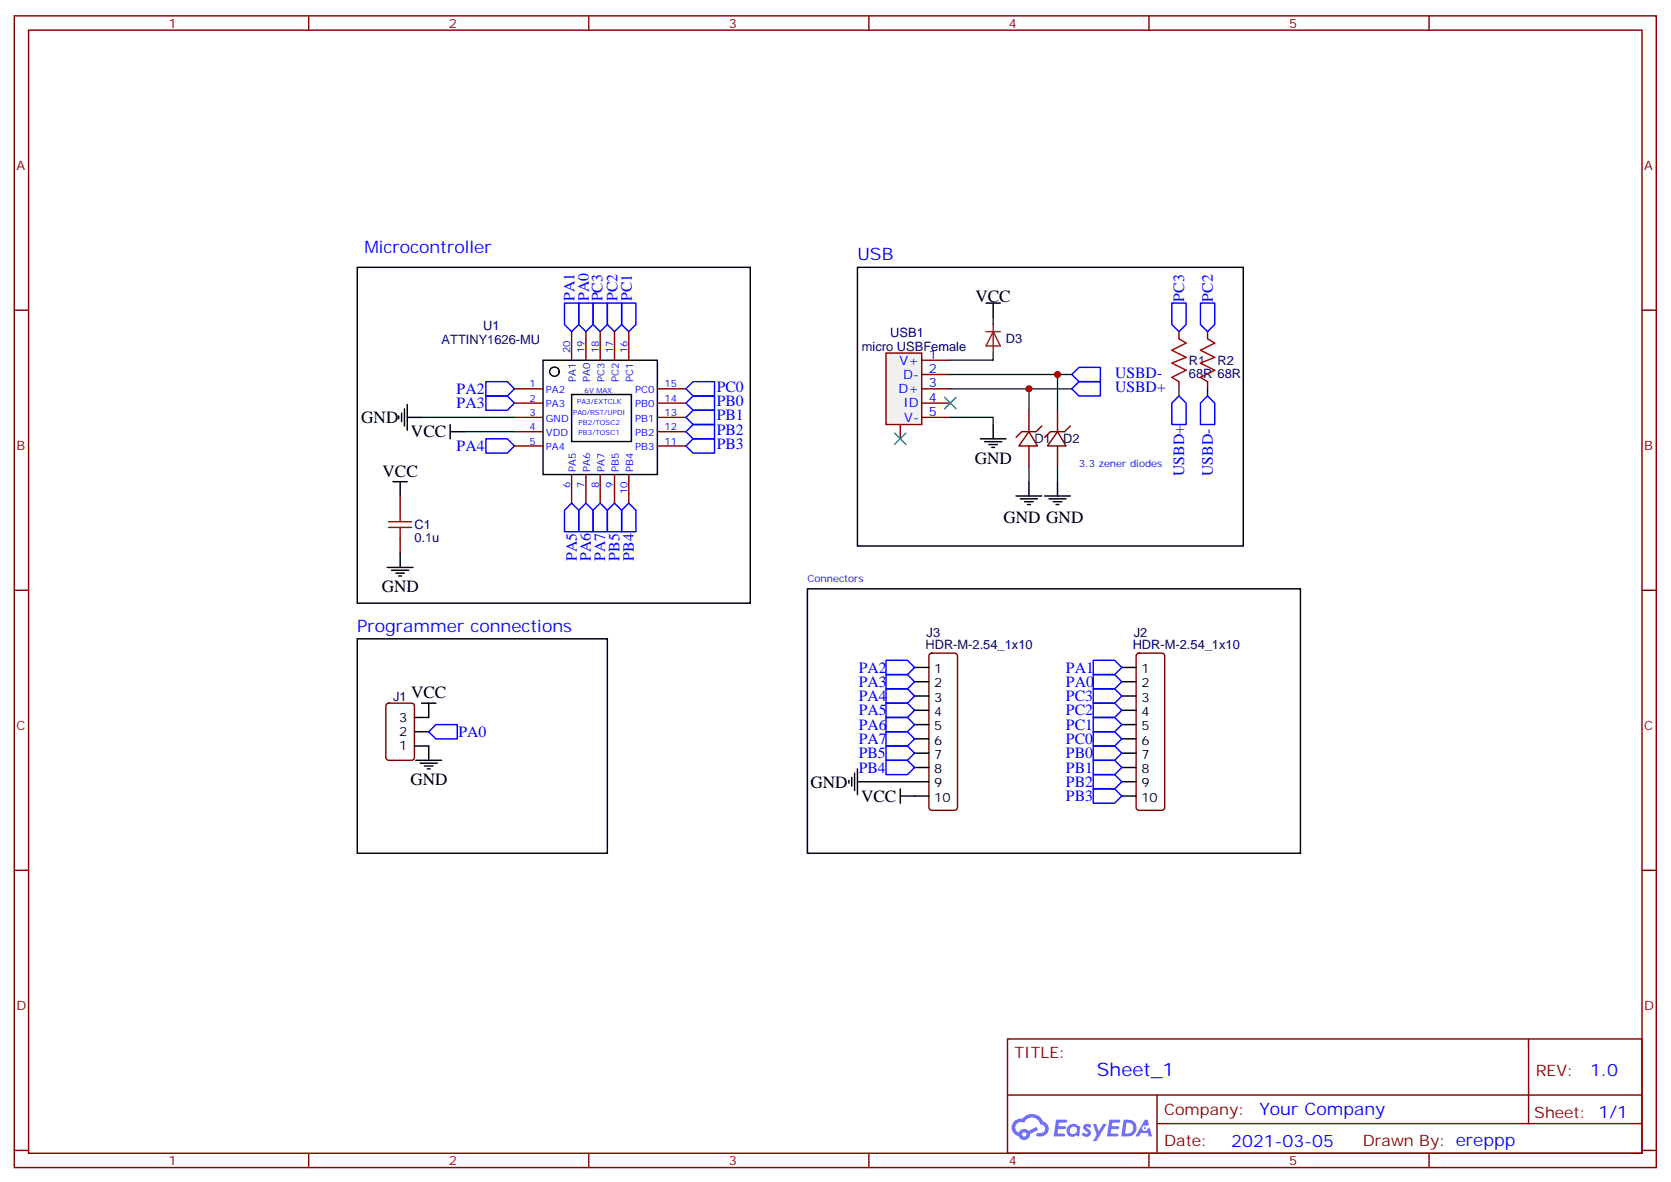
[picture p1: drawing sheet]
<svg xmlns="http://www.w3.org/2000/svg" width="413mm" height="292mm" viewBox="0 0 413 292" stroke-linecap="round" stroke-linejoin="round" font-family="sans-serif">
<g fill="none" stroke="#870000" stroke-width=".35">
<path d="M3.5 3.9h405.4v284.4h-405.4zM7.1 7.4h398.2v277.3h-398.2zM76.2 3.9v3.5M145.3 3.9v3.5M214.5 3.9v3.5M283.6 3.9v3.5M352.8 3.9v3.5M3.5 76.6h3.6M405.3 76.6h3.6M3.5 145.7h3.6M405.3 145.7h3.6M3.5 214.9h3.6"/>
<path d="M405.3 214.9h3.6M248.7 256.5h156.6v28.2h-156.6zM377.3 256.5v20.9M248.7 270.4h156.5M285.6 277.4h119.6M285.6 270.4v14.1M3.5 284h3.6M76.2 284.7v3.6M145.3 284.7v3.6M214.5 284.7v3.6M283.6 284.7v3.6M352.8 284.7v3.6"/>
<path d="M405.3 284h3.6"/>
</g>
<g fill="#5487ff">
<path d="M267.7 277.7a1.22 1.22 0 0 1 1.7 .2l-.4 .6a.47 .47 0 0 0-.3-.4 .47 .47 0 0 0-.5 .2v.1a1.3 1.3 0 0 1 1 1.8 1.39 1.39 0 0 1-2.2-.1l.5-.6 .7 .5a.29 .29 0 0 0 .3-.3 .29 .29 0 0 0-.2-.3 1.04 1.04 0 0 1-.6-1.7z"/>
<path d="M260.7 276.4h2.4a.37 .37 0 0 1 .3 .4 .37 .37 0 0 1-.3 .4h-1.7l-.1 .8h1.5l.3 .4-.3 .4h-1.6l-.2 1.1h1.6a.36 .36 0 0 1 .3 .3 .36 .36 0 0 1-.3 .4h-2.5z"/>
<path d="M273.8 276.4h2.4a.37 .37 0 0 1 .4 .4 .37 .37 0 0 1-.4 .4h-1.6l-.2 .8h1.6l.3 .4-.4 .4h-1.6l-.1 1.1h1.5a.36 .36 0 0 1 .4 .3 .36 .36 0 0 1-.4 .4h-2.4z"/>
<path d="M282.6 276.4h.7l.3 1.3-.6 .3a.69 .69 0 0 0-1 .3 .69 .69 0 0 0 .4 .9 .69 .69 0 0 0 .9-.6l.5-.2 .6 2.2h-.8l-.2-.9h-1.8l-.5 .9h-.8z"/>
<path d="M269.8 277.5h.8l.6 1.8 1.1-1.8h.9l-2.6 4.2h-.8l.9-1.5z"/>
<path d="M277.4 276.4l-.6 4.2h1.3a2.11 2.11 0 0 0 2.5-2.1 2.11 2.11 0 0 0-2.5-2.1zM278.1 277.2a1.39 1.39 0 0 1 1.7 1.4 1.39 1.39 0 0 1-1.8 1.3h-.3z"/>
<path d="M263.7 278.1a1.47 1.47 0 0 0-.1 2.1 1.47 1.47 0 0 0 2.1 .1l.7 .3 .3-2.3-.2-.3h-.4a1.49 1.49 0 0 0-2.4 .1zM264.4 278.4a.92 .92 0 0 1 1.5 .5 .92 .92 0 0 1-1.3 1.1 .9 .9 0 0 1-.2-1.6z"/>
<path d="M250.4 276.8a2.18 2.18 0 0 0 1.1 3.7 1.44 1.44 0 0 0 1.6 .9 1.44 1.44 0 0 0 1.2-1.4l2-1-.5-.8-1.9 1a1.47 1.47 0 0 0-2.4 .4 1.39 1.39 0 0 1-.7-1.9 1.39 1.39 0 0 1 2-.5 2.12 2.12 0 0 1 2.2-1.3 2.12 2.12 0 0 1 1.9 1.7 1.07 1.07 0 0 1 1.1 1 1.07 1.07 0 0 1-1 1.1h-.7a.43 .43 0 0 0-.5 .4 .43 .43 0 0 0 .4 .5 1.98 1.98 0 0 0 2.5-1.2 1.98 1.98 0 0 0-1.2-2.6 2.98 2.98 0 0 0-5.1-.6l-1.1 .1zM252.3 280.1a.55 .55 0 0 1 1.1 0 .55 .55 0 0 1-1.1 0z"/>
<circle cx="282.6" cy="278.5" r=".26"/>
</g>
<path d="M96 128.8h5.6M96 130.2h5.6M98.8 126v2.8M98.8 130.2v2.8" fill="none" stroke="#a10000" stroke-width=".35"/>
<path d="M98.8 122.4v3.6M98.8 133v3.6" fill="none" stroke="#870000" stroke-width=".35"/>
<path d="M88.2 66h97v82.9h-97zM97 118.9h3.5M98.8 118.9v3.5M98.8 136.6v3.5M95.6 140.1h6.4M96.7 140.8h4.2M97.7 141.5h2.1M98.4 142.2h.7" fill="none" stroke="#000" stroke-width=".35"/>
<g fill="none" stroke="#00f" stroke-width=".35">
<path d="M139.3 74.8h3.6v5.3l-1.8 1.8-1.8-1.8zM142.9 74.8h3.5v5.3l-1.8 1.8-1.7-1.8zM146.4 74.8h3.5v5.3l-1.7 1.8-1.8-1.8zM149.9 74.8h3.6v5.3l-1.8 1.8-1.8-1.8zM153.5 74.8h3.5v5.3l-1.8 1.8-1.7-1.8zM119.9 97.8h5.3l1.8 1.7-1.8 1.8h-5.3zM119.9 94.2h5.3l1.8 1.8-1.8 1.8h-5.3zM169.3 96l1.8-1.8h5.3v3.6h-5.3zM169.3 99.5l1.8-1.7h5.3v3.5h-5.3zM119.9 108.3h5.3l1.8 1.8-1.8 1.8h-5.3zM169.3 103l1.8-1.7h5.3v3.5h-5.3zM169.3 106.6l1.8-1.8h5.3v3.5h-5.3z"/>
<path d="M169.3 110.1l1.8-1.8h5.3v3.6h-5.3zM141.1 124.2l1.8 1.8v5.3h-3.6v-5.3zM144.6 124.2l1.8 1.8v5.3h-3.5v-5.3zM148.2 124.2l1.7 1.8v5.3h-3.5v-5.3zM151.7 124.2l1.8 1.8v5.3h-3.6v-5.3zM155.2 124.2l1.8 1.8v5.3h-3.5v-5.3z"/>
</g>
<path d="M218.7 87.2h8.8v17.6h-8.8z" fill="#f0f0f0" stroke="#870000" stroke-width=".35"/>
<g fill="none" stroke="#870000" stroke-width=".35">
<path d="M127 96h7.1M127 99.5h7.1M141.1 81.9v7M144.6 81.9v7M148.2 81.9v7M151.7 81.9v7M155.2 81.9v7M162.3 96h7M162.3 99.5h7M227.5 88.9h7.1M227.5 92.5h7.1M227.5 96h7.1"/>
<path d="M227.5 99.5h7.1M291 81.9v1.7M291 94.2v1.8M298.1 81.9v1.7M298.1 94.2v1.8M127 103h7.1M127 106.6h7.1M127 110.1h7.1M141.1 117.2v7M144.6 117.2v7M148.2 117.2v7M151.7 117.2v7"/>
<path d="M155.2 117.2v7M162.3 103h7M162.3 106.6h7M162.3 110.1h7M222.2 104.8v3.5M227.5 103h7.1M254 106.6l2.1 3.5h-4.6zM254 101.3v5.3M254 110.1v5.3M257.2 105.2l-1.4 1.4h-3.6l-1.4 1.4M261.1 106.6l2.1 3.5h-4.6zM261.1 101.3v5.3"/>
<path d="M261.1 110.1v5.3M264.2 105.2l-1.4 1.4h-3.5l-1.4 1.4M95.5 173.8l.5-.2h5.6a.71 .71 0 0 1 .7 .7v12.7a.76 .76 0 0 1-.7 .7h-5.6a.76 .76 0 0 1-.8-.7v-12.7zM229.5 161.5l.5-.2h5.7a.71 .71 0 0 1 .7 .7v37.4a.76 .76 0 0 1-.7 .7h-5.7a.76 .76 0 0 1-.7-.7v-37.4zM280.7 161.5l.5-.2h5.6a.71 .71 0 0 1 .7 .7v37.4a.76 .76 0 0 1-.7 .7h-5.6a.76 .76 0 0 1-.7-.7v-37.4z"/>
</g>
<path d="M233.2 98.1l2.8 2.8M236 98.1l-2.8 2.8M220.8 106.9l2.9 2.8M223.7 106.9l-2.9 2.8" fill="none" stroke="#3c3" stroke-width=".35"/>
<g fill="none" stroke="#000" stroke-width=".35">
<path d="M211.7 66h95.2v68.8h-95.2zM243.4 74.8h3.5M245.2 74.8v3.6M100.5 99.9v6.3M134.1 88.9h28.2v28.3h-28.2zM141.1 97.4h14.8v11.6h-14.8zM98.4 102.7v.7M99.1 102v2.1M99.8 100.9v4.3M100.5 103h3.6M111.1 106.6h3.6M111.1 104.8v3.5"/>
<path d="M242 108.3h6.4M243.1 109h4.2M244.1 109.7h2.1M244.8 110.5h.7M245.2 104.8v3.5M254 118.9v3.5M261.1 118.9v3.5M250.8 122.4h6.4M251.9 123.2h4.2M252.9 123.9h2.2M253.6 124.6h.8M257.9 122.4h6.3"/>
<path d="M258.9 123.2h4.3M260 123.9h2.1M260.7 124.6h.7M88.2 157.7h61.7v52.9h-61.7zM199.3 145.4h121.7v65.2h-121.7zM104.1 173.6h3.5M105.8 173.6v3.5h-3.5M225.8 164.8h3.5M225.8 168.3h3.5M225.8 171.8h3.5M225.8 175.4h3.5M225.8 178.9h3.5"/>
<path d="M276.9 164.8h3.6M276.9 168.3h3.6M276.9 171.8h3.6M276.9 175.4h3.6M276.9 178.9h3.6M102.3 184.2h3.5v3.5M102.3 180.7h3.5M102.7 187.7h6.3M103.7 188.4h4.2M104.8 189.1h2.1M105.5 189.8h.7M209.5 192.7v.7"/>
<path d="M210.3 191.9v2.2M211 190.9v4.2M211.7 193h3.5M211.7 189.8v6.4M222.2 196.5h7.1M222.2 194.8v3.5M225.8 182.4h3.5M225.8 185.9h3.5M225.8 189.5h3.5M225.8 193h3.5M276.9 182.4h3.6M276.9 185.9h3.6"/>
<path d="M276.9 189.5h3.6M276.9 193h3.6M276.9 196.5h3.6"/>
<circle cx="136.9" cy="91.8" r="1.16"/>
</g>
<g fill="none" stroke="#008700" stroke-width=".35">
<path d="M245.2 78.4v1.7M234.6 92.5h30M234.6 96h19.4M245.2 87.2v1.7h-10.6M261.1 92.5v8.8M264.6 96h-10.6v5.3M291 96v1.8M298.1 96v1.8M104.1 103h22.9M114.7 106.6h12.3M234.6 103h10.6v1.8M254 115.4v3.5"/>
<path d="M261.1 115.4v3.5M215.2 193h10.6"/>
</g>
<g fill="none" stroke="#00f" stroke-width=".35">
<path d="M289.3 74.8h3.5v5.3l-1.8 1.8-1.7-1.8zM296.3 74.8h3.6v5.3l-1.8 1.8-1.8-1.8zM264.6 96l1.7-1.8h5.3v3.6h-5.3zM266.3 90.7h5.3v3.5h-5.3l-1.7-1.7zM291 97.8l1.8 1.7v5.3h-3.5v-5.3zM298.1 97.8l1.8 1.7v5.3h-3.6v-5.3zM218.7 163h5.3l1.8 1.8-1.8 1.7h-5.3zM218.7 166.5h5.3l1.8 1.8-1.8 1.8h-5.3zM218.7 170.1h5.3l1.8 1.7-1.8 1.8h-5.3zM218.7 173.6h5.3l1.8 1.8-1.8 1.7h-5.3zM218.7 177.1h5.3l1.8 1.8-1.8 1.8h-5.3zM269.9 177.1h5.3l1.7 1.8-1.7 1.8h-5.3z"/>
<path d="M269.9 166.5h5.3l1.7 1.8-1.7 1.8h-5.3zM269.9 163h5.3l1.7 1.8-1.7 1.7h-5.3zM269.9 173.6h5.3l1.7 1.8-1.7 1.7h-5.3zM269.9 170.1h5.3l1.7 1.7-1.7 1.8h-5.3zM105.8 180.7l1.8-1.8h5.3v3.5h-5.3zM218.7 180.7h5.3l1.8 1.7-1.8 1.8h-5.3zM218.7 184.2h5.3l1.8 1.7-1.8 1.8h-5.3zM218.7 187.7h5.3l1.8 1.8-1.8 1.7h-5.3zM269.9 194.8h5.3l1.7 1.7-1.7 1.8h-5.3zM269.9 191.2h5.3l1.7 1.8-1.7 1.8h-5.3zM269.9 187.7h5.3l1.7 1.8-1.7 1.7h-5.3zM269.9 184.2h5.3l1.7 1.7-1.7 1.8h-5.3z"/>
<path d="M269.9 180.7h5.3l1.7 1.7-1.7 1.8h-5.3z"/>
</g>
<path d="M243.4 81.9h3.5M245.2 81.9l1.7 3.5h-3.5zM245.2 80.1v7.1" fill="none" stroke="#8c2424" stroke-width=".35"/>
<path d="M291 83.6l1.8 1.1-3.5 1.8 3.5 1.7-3.5 1.4 3.5 1.8-3.5 1.8 1.7 1M298.1 83.6l1.8 1.1-3.6 1.8 3.6 1.7-3.6 1.4 3.6 1.8-3.6 1.8 1.8 1" fill="none" stroke="#a10000" stroke-width=".35"/>
<g fill="#c00">
<circle cx="254" cy="96" r=".88"/>
<circle cx="261.1" cy="92.5" r=".88"/>
</g>
<text font-size="4.6" fill="#00f" x="270.8" y="265.5">Sheet_1</text>
<g font-size="4.2" fill="#00f">
<text x="90" y="62.5">Microcontroller</text>
<text x="211.7" y="64.2">USB</text>
<text x="88.2" y="156">Programmer connections</text>
<text x="392.5" y="265.8">1.0</text>
<text x="310.9" y="275.3">Your Company</text>
<text x="304" y="283.1">2021-03-05</text>
</g>
<g font-size="4.2">
<text x="240.8" y="74.5">VCC</text>
<text x="89.2" y="104.5">GND</text>
<text x="101.5" y="108">VCC</text>
<text x="94.4" y="117.7">VCC</text>
<text x="240.6" y="114.5">GND</text>
<text x="247.7" y="129.2">GND GND</text>
<text x="94.2" y="146.2">GND</text>
<text x="101.5" y="172.4">VCC</text>
<text x="101.3" y="193.8">GND</text>
<text x="200.1" y="194.5">GND</text>
<text x="212.6" y="197.9">VCC</text>
</g>
<g font-size="3.9" fill="#00f">
<text x="141.9" y="74.3" transform="rotate(-90 141.9 74.3)">PA1</text>
<text x="145.4" y="74.3" transform="rotate(-90 145.4 74.3)">PA0</text>
<text x="148.7" y="74.4" transform="rotate(-90 148.7 74.4)">PC3</text>
<text x="152.4" y="74.3" transform="rotate(-90 152.4 74.3)">PC2</text>
<text x="156" y="74.3" transform="rotate(-90 156 74.3)">PC1</text>
<text x="292.4" y="74.5" transform="rotate(-90 292.4 74.5)">PC3</text>
<text x="299.4" y="74.5" transform="rotate(-90 299.4 74.5)">PC2</text>
<text x="275.3" y="93.3">USBD-</text>
<text x="112.7" y="100.8">PA3</text>
<text x="112.7" y="97.2">PA2</text>
<text x="176.9" y="96.7">PC0</text>
<text x="176.9" y="100.3">PB0</text>
<text x="275.3" y="96.9">USBD+</text>
<text x="176.9" y="103.8">PB1</text>
<text x="176.9" y="107.3">PB2</text>
<text x="112.7" y="111.4">PA4</text>
<text x="176.9" y="110.8">PB3</text>
<text x="292.3" y="117.5" transform="rotate(-90 292.3 117.5)">USBD+</text>
<text x="299.4" y="117.5" transform="rotate(-90 299.4 117.5)">USBD-</text>
<text x="142.4" y="138.4" transform="rotate(-90 142.4 138.4)">PA5</text>
<text x="145.9" y="138.4" transform="rotate(-90 145.9 138.4)">PA6</text>
<text x="149.4" y="138.4" transform="rotate(-90 149.4 138.4)">PA7</text>
<text x="152.9" y="138.4" transform="rotate(-90 152.9 138.4)">PB5</text>
<text x="156.5" y="138.4" transform="rotate(-90 156.5 138.4)">PB4</text>
<text x="212" y="166">PA2</text>
<text x="263.1" y="166">PA1</text>
<text x="212" y="169.6">PA3</text>
<text x="212" y="173.1">PA4</text>
<text x="263.1" y="169.6">PA0</text>
<text x="263.1" y="173.1">PC3</text>
<text x="212" y="176.6">PA5</text>
<text x="263.1" y="176.6">PC2</text>
<text x="113.2" y="182">PA0</text>
<text x="212" y="180.2">PA6</text>
<text x="212" y="183.7">PA7</text>
<text x="263.1" y="183.7">PC0</text>
<text x="263.1" y="180.2">PC1</text>
<text x="212" y="187.2">PB5</text>
<text x="212" y="190.7">PB4</text>
<text x="263.1" y="190.7">PB1</text>
<text x="263.1" y="187.2">PB0</text>
<text x="263.1" y="197.8">PB3</text>
<text x="263.1" y="194.3">PB2</text>
</g>
<g font-size="3.9" fill="#800">
<text x="250.5" y="261.1">TITLE:</text>
<text x="379.1" y="265.8">REV:</text>
<text x="287.4" y="275.3">Company:</text>
<text x="378.7" y="275.9">Sheet: 1/1</text>
<text x="287.4" y="283">Date:</text>
<text x="336.4" y="283.1">Drawn By: ereppp</text>
</g>
<g font-size="3.2" fill="#800">
<text x="41.6" y="6.9">1</text>
<text x="110.8" y="6.9">2</text>
<text x="179.9" y="6.9">3</text>
<text x="249.1" y="6.9">4</text>
<text x="318.2" y="6.9">5</text>
<text x="4.1" y="42">A</text>
<text x="405.9" y="42">A</text>
<text x="4.1" y="111.2">B</text>
<text x="405.9" y="111.2">B</text>
<text x="4.1" y="180.3">C</text>
<text x="405.9" y="180.3">C</text>
<text x="4.1" y="249.4">D</text>
<text x="405.9" y="249.4">D</text>
<text x="41.6" y="287.7">1</text>
<text x="110.8" y="287.7">2</text>
<text x="179.9" y="287.7">3</text>
<text x="249.1" y="287.7">4</text>
<text x="318.2" y="287.7">5</text>
</g>
<g font-size="3.2" fill="#000080">
<text x="119.3" y="81.4">U1</text>
<text x="219.8" y="83.1">USB1</text>
<text x="109" y="84.9">ATTINY1626-MU</text>
<text x="212.8" y="86.6">micro USBFemale</text>
<text x="248.3" y="84.8">D3</text>
<text x="293.5" y="93.2">68R 68R</text>
<text x="293.5" y="90.1">R1</text>
<text x="300.6" y="90.1">R2</text>
<text x="255.4" y="109.5">D1</text>
<text x="262.5" y="109.5">D2</text>
<text x="102.3" y="130.7">C1</text>
<text x="102.3" y="133.8">0.1u</text>
<text x="228.5" y="160.2">HDR-M-2.54_1x10</text>
<text x="228.7" y="157.2">J3</text>
<text x="279.6" y="160.2">HDR-M-2.54_1x10</text>
<text x="279.9" y="157.2">J2</text>
<text x="97.1" y="173">J1</text>
</g>
<g font-size="3.2" fill="#00f">
<text x="222.1" y="90">V+</text>
<text x="229.3" y="88.6">1</text>
<text x="222.9" y="93.5">D-</text>
<text x="229.3" y="92.1">2</text>
<text x="229.3" y="95.6">3</text>
<text x="221.8" y="97">D+</text>
<text x="223.1" y="100.6">ID</text>
<text x="229.3" y="99.2">4</text>
<text x="223.2" y="104.1">V-</text>
<text x="229.3" y="102.7">5</text>
</g>
<g font-size="3.2">
<text x="230.6" y="166.2">1</text>
<text x="281.8" y="166.2">1</text>
<text x="230.6" y="169.7">2</text>
<text x="230.6" y="173.2">3</text>
<text x="281.8" y="169.7">2</text>
<text x="281.8" y="173.2">3</text>
<text x="98.5" y="178.2">3</text>
<text x="230.6" y="176.8">4</text>
<text x="281.8" y="176.8">4</text>
<text x="98.5" y="185.2">1</text>
<text x="98.5" y="181.7">2</text>
<text x="230.6" y="180.3">5</text>
<text x="230.6" y="183.8">6</text>
<text x="281.8" y="180.3">5</text>
<text x="281.8" y="183.8">6</text>
<text x="230.6" y="187.4">7</text>
<text x="230.6" y="190.9">8</text>
<text x="281.8" y="187.4">7</text>
<text x="281.8" y="190.9">8</text>
<text x="230.6" y="194.4">9</text>
<text x="230.6" y="197.9">10</text>
<text x="281.8" y="194.4">9</text>
<text x="281.8" y="197.9">10</text>
</g>
<g font-size="2.5" fill="#00f">
<text x="140.8" y="87.2" transform="rotate(-90 140.8 87.2)">20</text>
<text x="144.3" y="87.2" transform="rotate(-90 144.3 87.2)">19</text>
<text x="147.8" y="87.2" transform="rotate(-90 147.8 87.2)">18</text>
<text x="151.3" y="87.2" transform="rotate(-90 151.3 87.2)">17</text>
<text x="154.9" y="87.2" transform="rotate(-90 154.9 87.2)">16</text>
<text x="130.7" y="95.6">1</text>
<text x="142.2" y="94.4" transform="rotate(-90 142.2 94.4)">PA1</text>
<text x="145.7" y="94.4" transform="rotate(-90 145.7 94.4)">PA0</text>
<text x="149.2" y="94.4" transform="rotate(-90 149.2 94.4)">PC3</text>
<text x="152.8" y="94.4" transform="rotate(-90 152.8 94.4)">PC2</text>
<text x="156.3" y="94.4" transform="rotate(-90 156.3 94.4)">PC1</text>
<text x="164" y="95.6">15</text>
<text x="130.7" y="99.2">2</text>
<text x="134.8" y="97">PA2</text>
<text x="134.8" y="100.6">PA3</text>
<text x="156.8" y="97">PC0</text>
<text x="156.8" y="100.6">PB0</text>
<text x="164" y="99.2">14</text>
<text x="130.7" y="102.7">3</text>
<text x="130.7" y="106.2">4</text>
<text x="134.8" y="104.1">GND</text>
<text x="134.8" y="107.6">VDD</text>
<text x="156.8" y="107.6">PB2</text>
<text x="156.8" y="104.1">PB1</text>
<text x="164" y="106.2">12</text>
<text x="164" y="102.7">13</text>
<text x="130.7" y="109.7">5</text>
<text x="134.8" y="111.2">PA4</text>
<text x="156.8" y="111.2">PB3</text>
<text x="164" y="109.7">11</text>
<text x="142.2" y="116.5" transform="rotate(-90 142.2 116.5)">PA5</text>
<text x="145.7" y="116.5" transform="rotate(-90 145.7 116.5)">PA6</text>
<text x="149.2" y="116.5" transform="rotate(-90 149.2 116.5)">PA7</text>
<text x="152.8" y="116.5" transform="rotate(-90 152.8 116.5)">PB5</text>
<text x="156.3" y="116.5" transform="rotate(-90 156.3 116.5)">PB4</text>
<text x="266.3" y="115.4">3.3 zener diodes</text>
<text x="140.8" y="120.5" transform="rotate(-90 140.8 120.5)">6</text>
<text x="144.3" y="120.5" transform="rotate(-90 144.3 120.5)">7</text>
<text x="147.8" y="120.5" transform="rotate(-90 147.8 120.5)">8</text>
<text x="151.3" y="120.5" transform="rotate(-90 151.3 120.5)">9</text>
<text x="154.9" y="122.1" transform="rotate(-90 154.9 122.1)">10</text>
<text x="199.3" y="143.6">Connectors</text>
</g>
<g font-size="1.8" fill="#00f">
<text x="142.4" y="99.8">PA3/EXTCLK</text>
<text x="144.3" y="97">6V MAX</text>
<text x="141.5" y="102.3">PA0/RST/UPDI</text>
<text x="142.8" y="104.9">PB2/TOSC2</text>
<text x="142.8" y="107.5">PB3/TOSC1</text>
</g>
</svg>
